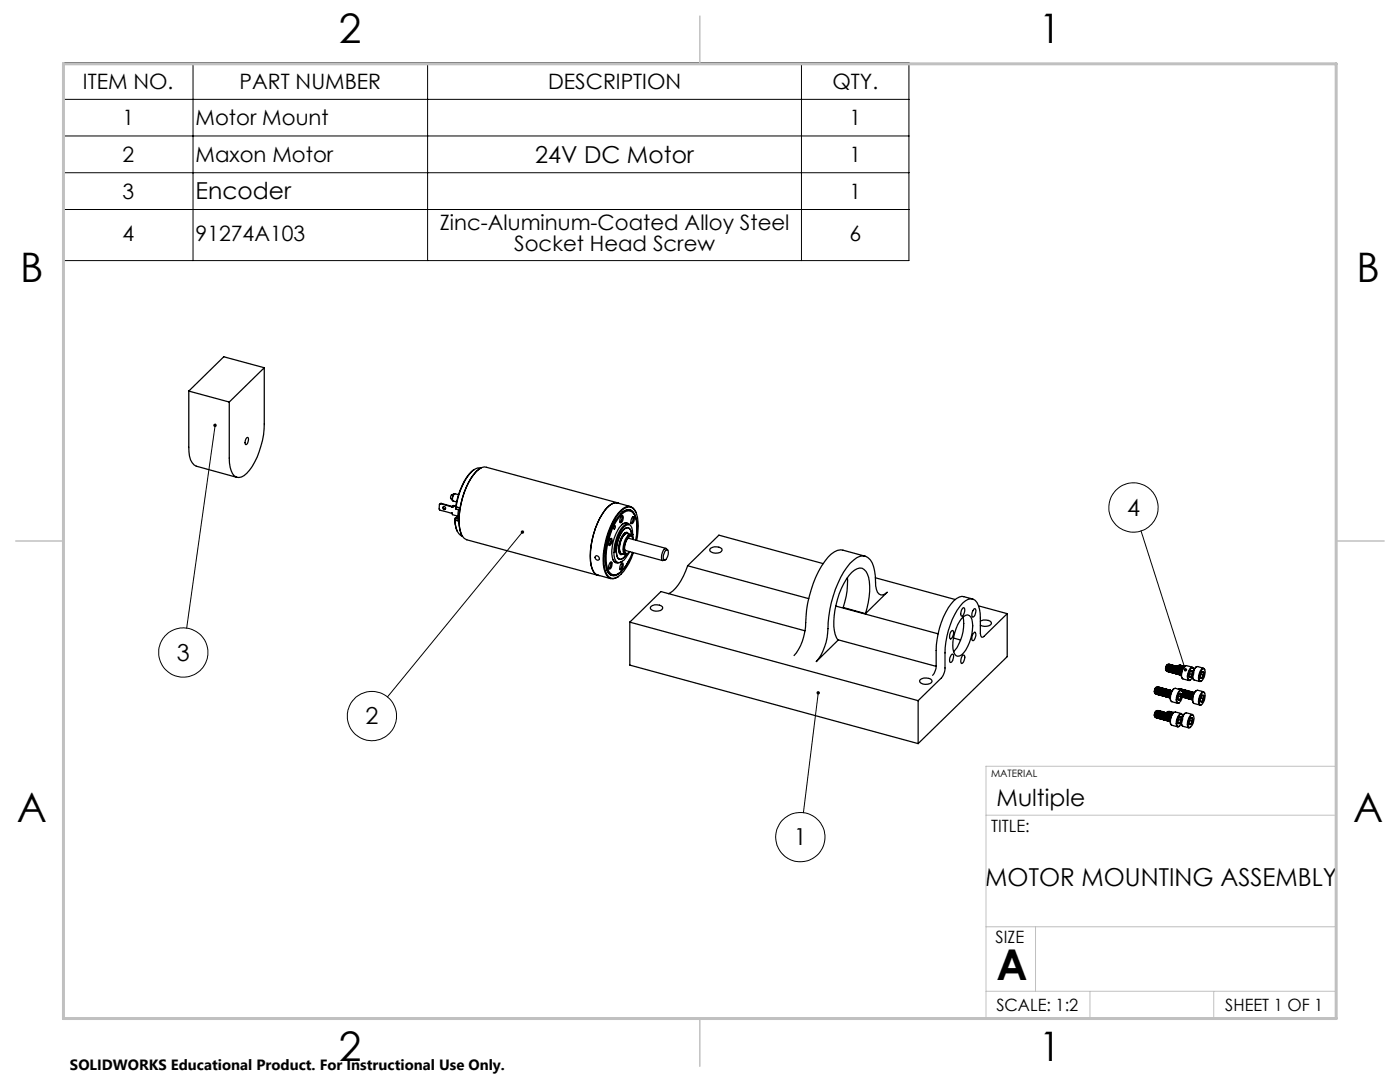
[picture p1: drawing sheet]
<svg xmlns="http://www.w3.org/2000/svg" width="279mm" height="216mm" viewBox="0 0 279 216" stroke-linecap="round" stroke-linejoin="round" font-family="sans-serif">
<g fill="none" stroke="#000" stroke-width=".2">
<path d="M12.6 12.5h168.8v39.5h-168.8zM12.6 19.8h168.8M38.5 12.5v39.5M85.3 12.5v39.5M159.9 12.5v39.5M12.6 27.1h168.8M12.6 34.5h168.8M12.6 41.8h168.8M42.9 84.9l-5.6 40.4M104.2 106.2l-26.9 32.9M227.7 105.9l8.9 27.8M163.3 138.3l-3 23.9"/>
<circle cx="226.2" cy="101.3" r="4.9"/>
<circle cx="36.6" cy="130.2" r="4.9"/>
<circle cx="74.2" cy="142.9" r="4.9"/>
<circle cx="159.7" cy="167" r="4.9"/>
</g>
<path d="M266.7 152.9h-69.9v50.3M266.7 153.3v49.9h-240M196.8 162.7h69.9M196.8 184.9h69.9M196.8 197.8h69.9M206.7 184.9v12.9M217.5 197.8v5.4M242.2 197.8v5.4" fill="none" stroke="#c0c0c0" stroke-width=".2"/>
<path d="M139.7 3.2v9.5M3.1 107.9h9.6M266.7 107.9h9.5M139.7 203.2v9.6" fill="none" stroke="#c0c0c0" stroke-width=".3"/>
<path d="M12.7 12.7h254v190.5h-254z" fill="none" stroke="#c0c0c0" stroke-width=".6"/>
<path d="M104 105.9a.34 .34 0 0 0 0 .5 .34 .34 0 0 0 .5 0 .34 .34 0 0 0 0-.5l-.3 .3 .3-.3zM236.4 133.4l-.1 .1a.33 .33 0 0 0 0 .4 .33 .33 0 0 0 .4 .1l-.1-.3 .1 .3a.35 .35 0 0 0 .2-.5 .35 .35 0 0 0-.5-.1zM163 138a.34 .34 0 0 0 .1 .5 .34 .34 0 0 0 .5-.2 .34 .34 0 0 0-.3-.4v.4v-.4zM42.7 84.6a.35 .35 0 0 0 0 .6 .35 .35 0 0 0 .5-.2 .35 .35 0 0 0-.2-.5l-.1 .4 .1-.4z" fill="#000"/>
<g fill="none" stroke="#000" stroke-width=".25">
<path d="M37.7 78v11.2a4.8 4.8 0 0 0 1 3.5l.5 .3 8.1 2.2M37.7 78l8.1 2.2M52.7 73.4v11.2a15.7 15.7 0 0 1-3.5 9.8 1.68 1.68 0 0 1-1.7 .9 1.68 1.68 0 0 1-1.4-1.4l-.3-1.5v-1v-11.2M52.7 73.4l-6.9 6.8M52.7 73.4l-8-2.2-7 6.8M49.2 87.3h.2a.93 .93 0 0 1-.4 1.4l-.1-.6zM90.1 98.7l.6-.2-.4 .5v.9l-.4-.5zM91.5 98.7l-.7-.2a1.02 1.02 0 0 0-.3 1.5l.6 .2M94.6 93.7a10.9 10.9 0 0 0-3.6 7.4M95.6 93.6a12.8 12.8 0 0 0-3.8 8.1 9.6 9.6 0 0 0 .3 4.9M96 93.4a2.09 2.09 0 0 0-2.2 1.1 13.9 13.9 0 0 0-2.8 6.6M87.7 100.6l-.1 1 .2 .2 2.3 .6"/>
<path d="M87.9 100.5l-.2 .1M87.9 100.5l2.3 .6M88 100.4l-.3 .2M88 100.4l-.1 .1M88 100.4l2.3 .7M88.5 101.1v.3l.3 .2M88.8 101.6h.1M88.8 101.6l-.2 .1M90.1 102.4h.2v.3l1.1 .3M90.2 101.1l.2 .1M90.2 102.3l-.1 .1M90.3 101.1l.1 .1"/>
<path d="M90.3 101.1h-.1M90.4 101v.2M90.4 101l.6 .1M90.4 101l.1-.1 .4 .1M90.7 103.7l.1 .1M90.7 103.7l.5 2.3M90.8 103.8a3.2 3.2 0 0 0 1.5 3.2M90.8 103.8l.8 .2M90.8 103.4v.4l.8 .1M90.8 103.6l-.1 .1M91 101.2l-.1 .4 .6 .1-.1 1.8-.6-.1M91 101.1l.8 .3"/>
<path d="M91 101.2l.8 .2M91 101.2h.1M91.4 103l-.6 .4M118.8 111.1a.47 .47 0 0 1 .7 0 .47 .47 0 0 1-.2 .7l-.4-.3zM121.1 113.7a1.41 1.41 0 0 0 1 1.1 1.41 1.41 0 0 0 1.5-.5M121.8 114.7l.3 .1M121.8 112.3l.2-.2a1.08 1.08 0 0 1-.4 1.5l-.1-.6zM121.8 107.5a.97 .97 0 0 1-.3 1.2M121.8 112.2a.97 .97 0 0 1-.3 1.2M121.8 107.5l.2-.1a1.13 1.13 0 0 1-.4 1.5l-.1-.3v-.5zM122.3 111.7a1.19 1.19 0 0 0 1 .6M122.6 104.9a.35 .35 0 0 1 .3 .4 .35 .35 0 0 1-.3 .3l-.2-.2z"/>
<path d="M123.3 100.3l-26.2-7.1a2.01 2.01 0 0 0-2 .8 15.6 15.6 0 0 0-3.3 11.7 2.46 2.46 0 0 0 1.3 2l26.2 7.1M123.5 110.1l.3 .2M123.5 100.5a1.47 1.47 0 0 0-1.7 .2 12.7 12.7 0 0 0-3.8 8.1 8.2 8.2 0 0 0 .5 5.3l.3 .4 .8 .4M123.6 111.6h.1M123.7 110.5l-.1-.1 .3 .1M124 112.4l.2-.1a.93 .93 0 0 1-.4 1.4l-.1-.6zM124 103l.2-.1a.97 .97 0 0 1-.4 1.4l-.1-.6zM124 103a1.09 1.09 0 0 1-.3 1.2M124 112.4l.1 .5-.1 .5-.3 .2M124.2 110.5l-.3 .2M124.2 102.2a1.42 1.42 0 0 1 1.5-.4 1.42 1.42 0 0 1 1 1.1M124.2 104.6l.4-.2 .8 .2"/>
<path d="M124.3 105.8l.8-.5a.9 .9 0 0 1 .9 1v.5a1.22 1.22 0 0 0-.9-1.5 5.5 5.5 0 0 0-2.1 4.6 1.25 1.25 0 0 0 1 1.7l.3-.2 .7-.7a1.57 1.57 0 0 1-1.4 .9 1.61 1.61 0 0 1-.6-1.7 7.3 7.3 0 0 1 1.3-4.1zM124.7 106.5a3.7 3.7 0 0 0-.9 3.7M124.7 106.3l.3 .1M124.8 106.3h.1M124.8 106.5h-.3M125.1 106.2l.2 .3M125.1 107.6l.4-.2 7.4 2a1.83 1.83 0 0 0-.6 2.5l-7.5-2-.2-.4M125.3 105.3h.1M125.3 101.7l.4 .1M125.4 106.5l-.2-.2a1.11 1.11 0 0 0-1.1 .8l-.3 .5a2.94 2.94 0 0 0 0 3h.5M125.4 110.4l-.1 .3a2.47 2.47 0 0 1-1.5 1.5M125.5 104.6a.73 .73 0 0 0-1.1-.1 7.8 7.8 0 0 0-2.3 6.1 1.87 1.87 0 0 0 .8 1.7h.5"/>
<path d="M125.5 104.7a1.5 1.5 0 0 0-1.4 .9 8.9 8.9 0 0 0-1.4 4.6M125.8 101.1l-2.5-.7a2.51 2.51 0 0 0-2.5 1.4 15 15 0 0 0-2.6 11.7 1.58 1.58 0 0 0 1.1 1.3l2.6 .7M125.9 106.6l-.7-.2a2.57 2.57 0 0 0-1.5 2.4 1.5 1.5 0 0 0 .4 1.7l.7 .2M126.3 107.1a.56 .56 0 0 0-.7-.5 3.7 3.7 0 0 0-1.1 3.9 .51 .51 0 0 0 .8 0M126.3 103.2a1 1 0 0 1-.4 1.2M126.3 107.2a4.9 4.9 0 0 0-.5-2.4l-.2-.2a1.46 1.46 0 0 0-1.6 .9 8.2 8.2 0 0 0-1.3 6l.2 .5a.79 .79 0 0 0 1.3 0M126.3 107.6l-.3-.6a1.11 1.11 0 0 0-1 1l-.3 1a1.05 1.05 0 0 0 .5 1.5l.5-.4-.5 .5h-.2a2.38 2.38 0 0 1 0-2.7 1.28 1.28 0 0 1 1-1l.4 .8M126.3 103.1h.2a1.02 1.02 0 0 1-.5 1.4l-.1-.5zM126.9 107.8a8.4 8.4 0 0 0-.3-5.1 1.46 1.46 0 0 0-2.6 0 13.4 13.4 0 0 0-2.8 10.6 1.52 1.52 0 0 0 1.2 1.4 1.52 1.52 0 0 0 1.6-.7l1-1.3 1.2-2.5M126.9 102.2v-.1a1.5 1.5 0 0 0-2.5-.7 12.7 12.7 0 0 0-3.9 8.1 7.9 7.9 0 0 0 .5 5.3 1.49 1.49 0 0 0 2.4 .2M127.1 107.8l.1-.7a8.5 8.5 0 0 0-.5-5.2 1.39 1.39 0 0 0-2.2-.4 12 12 0 0 0-3.6 6.9 9.6 9.6 0 0 0 .3 6.3 1.41 1.41 0 0 0 2.2 .3 10.2 10.2 0 0 0 3-4.7M127.1 106.1v-.4a5.4 5.4 0 0 0-.8-3.6 1.6 1.6 0 0 0-2.4 .3 13.9 13.9 0 0 0-2.9 11.1 1.55 1.55 0 0 0 1.2 1.4 1.55 1.55 0 0 0 1.7-.8l1.1-1.3 .5-1"/>
<path d="M132.7 111.8h-.3M132.9 109.8l.3-.1 .1 .9-.4 1.1h-.4a1.74 1.74 0 0 1 .4-1.9zM133.1 109.5l.1 .2M137.2 112.9a9 9 0 0 1-3.8 5.6M137.2 112.9l24.2 6.6M141.8 109.4a1.95 1.95 0 0 1 2.3 .1v.3a1.62 1.62 0 0 1-2.4 .1zM164.3 112.5l-20.8-5.7-6.3 6.1M169.1 115.3l.1 .5a15.6 15.6 0 0 1-.9 5.4l4.4 1.2M169.7 112.4a3.4 3.4 0 0 1 3-1.4 3.3 3.3 0 0 1 1.9 3l.1 1a5.1 5.1 0 0 0 .7 3.5 1.19 1.19 0 0 0 1.7-.3l-4.4 4.2a12.6 12.6 0 0 0 .4-7.9 1.52 1.52 0 0 0-2.6-.7 12.9 12.9 0 0 0-3.9 8 8.4 8.4 0 0 0 .7 5.9l-4.4 4.3a11.3 11.3 0 0 0 2.4-7.8 21.4 21.4 0 0 1 4.4-11.8zM172.6 111l-4.4-1.2a2.96 2.96 0 0 0-3 1.4 22.8 22.8 0 0 0-4.4 13.9l-.2 .9a9.2 9.2 0 0 1-2.1 4.8M174.7 115.3l15.9 4.3M194.1 119.5l-1.8-.4a2.51 2.51 0 0 0-2.5 1.4 16.3 16.3 0 0 0-3 9.3v3a3.1 3.1 0 0 1-.7 2"/>
<path d="M125.7 124.1v8.6l57.5 15.7M125.7 124.1l57.5 15.7M125.7 124.1l6.2-6.1 28.8 7.9M129.9 121a1.95 1.95 0 0 1 2.3 .1l.1 .3a1.62 1.62 0 0 1-2.5 .1zM166.8 120.9l20.4 5.6M167.1 127.6l19.7 5.4M183.2 139.8v8.6M183.7 135.6a1.94 1.94 0 0 1 2.2 .1l.1 .3a1.52 1.52 0 0 1-2.5-.1zM189.8 126l.3-.2a1.29 1.29 0 0 1-.4 1.7 1.21 1.21 0 0 1 .1-1.5zM189.9 130.7l.2-.2a1.27 1.27 0 0 1-.4 1.7l-.2-.6zM190.3 127.3l1.4 .4M191.9 123.4a1.11 1.11 0 0 1 1.8-.3 7.8 7.8 0 0 1-1.8 7.6 .92 .92 0 0 1-1 .2 .92 .92 0 0 1-.6-.8 8.7 8.7 0 0 1 1.6-6.7z"/>
<path d="M192.1 121.4l.2-.2a1.21 1.21 0 0 1-.3 1.7h-.2l-.1-.4 .1-.7zM192.1 130.8l.3-.1a1.21 1.21 0 0 1-.6 1.7v-.8zM192.2 123.1a8.5 8.5 0 0 1-1.9 6.9M194.2 126.4l.4-.2a1.29 1.29 0 0 1-.4 1.6 1.15 1.15 0 0 1 0-1.4zM194.3 121.6l.3-.1a1.3 1.3 0 0 1-.5 1.7l-.1-.7zM195.3 120.9l5.7 1.5M195.7 123.9a2 2 0 0 1 2.1 .2l.1 .3a1.69 1.69 0 0 1-2.2 .3M201 122.4l-4.8 4.7h-.3l-.2-.7a11.4 11.4 0 0 0-.7-6.2 1.46 1.46 0 0 0-2.3-.3 14.3 14.3 0 0 0-4.1 10.4v3a3.3 3.3 0 0 1-.7 2l-4.7 4.5M201 122.4v8.6l-17.8 17.4M230.4 137.8a.52 .52 0 0 0 .3 .7l.1-.1M230.7 137.2l-.3 .3v.8v-.5M230.9 138.2v-.5l.2-.4a.88 .88 0 0 0-.1 1.1"/>
<path d="M230.9 137.2a.94 .94 0 0 0-.1 1.1M230.9 137.2l-.2 .4-.1 .6M231 137.1l-.3 .1-.3 .6M231 138.6h.1M231.1 137.1a.91 .91 0 0 0-.2 1.4h.1M231.1 137.1a1.03 1.03 0 0 0-.2 1.4M231.2 137.4l.1-.1a.82 .82 0 0 0-.1 1.2M231.2 137.4l-.1 .9M231.3 138.2l.2-.8a.94 .94 0 0 0-.1 1.1M231.3 138.3v.1M231.4 137.1a1.04 1.04 0 0 0-.4 1.5M231.5 137.3l-.1-.1a.94 .94 0 0 0-.3 1.4l.1-.1"/>
<path d="M231.5 138.7h.1M231.5 138.4l.1-.6 .2-.4a.89 .89 0 0 0-.2 1.2M231.5 137.2a1.01 1.01 0 0 0-.2 1.4h-.1M231.5 137.2h.1M231.6 137.2a1.03 1.03 0 0 0-.2 1.5l.1-.1M231.7 138.8h.1M231.7 138.5l.1-.6 .2-.4a.88 .88 0 0 0-.2 1.1M231.8 137.2h.1M231.8 137.3a.97 .97 0 0 0-.2 1.4h.1M231.8 137.3a.98 .98 0 0 0-.3 1.4M232 137.3a1.08 1.08 0 0 0-.3 1.4M232 137.3h.1"/>
<path d="M232.1 137.7l.1-.1a.82 .82 0 0 0-.1 1.1M232.1 137.7l-.1 .8M232.1 137.5v-.2a.94 .94 0 0 0-.3 1.5l.1-.1M232.1 138.8l-.1 .1a.98 .98 0 0 1 .2-1.5 1.03 1.03 0 0 0-.2 1.5M232.1 138.9h.1M232.2 138.6l.2-1a.94 .94 0 0 0-.1 1.1M232.4 139h.1M232.4 138.6v-.5l.3-.4a.88 .88 0 0 0-.2 1.1M232.4 137.4a1.01 1.01 0 0 0-.2 1.5M232.4 137.4h.1M232.6 137.6l-.1-.2a.92 .92 0 0 0-.3 1.5h.1M232.6 139h.1"/>
<path d="M232.6 138.7l.1-.6 .2-.3a.88 .88 0 0 0-.2 1.1M232.6 133.3v.3zM232.7 137.5a1.07 1.07 0 0 0-.4 1.4h.3M232.7 133.2l.1 .7h.2M232.7 133.2v.5l-.1-.4M232.7 137.5a1.04 1.04 0 0 0-.3 1.4M232.8 138.8l.3-1a.82 .82 0 0 0-.1 1.1M232.9 133.5v.1M232.9 137.5a1.04 1.04 0 0 0-.3 1.5M232.9 132.6l-.3 .5v.4M233 137.7l-.1-.1a.94 .94 0 0 0-.2 1.4h.1M233 139.1h.1"/>
<path d="M233 134h.1M233 133.6v.1M233.1 133.6v.1M233.1 132.7l-.3 .8zM233.1 138.8l.2-.9a.94 .94 0 0 0-.1 1.1M233.1 137.6a1.02 1.02 0 0 0-.3 1.5M233.1 137.6h.1M233.1 137.6a1.03 1.03 0 0 0-.2 1.5l.1-.1M233.2 132.6h-.2l-.3 .6M233.3 139.2h.1M233.3 137.7a1.01 1.01 0 0 0-.3 1.4M233.3 132.7l-.2 .9"/>
<path d="M233.3 137.7h.1M233.3 132.8l-.2 .3-.1 .5M233.3 132.5a1.11 1.11 0 0 0-.3 1.5M233.3 132.5h.1M233.4 132.6a.98 .98 0 0 0-.3 1.4h.2M233.4 137.8v-.1a.92 .92 0 0 0-.3 1.4h.2M233.5 138v-.1a.88 .88 0 0 0-.1 1.2M233.5 138l-.2 .9M233.5 139.1l-.3 .1a1.09 1.09 0 0 1 .4-1.5 1.04 1.04 0 0 0-.3 1.5M233.5 134.1h.1M233.5 138.9v.1M233.5 139.2a1.04 1.04 0 0 1 .3-1.4 1 1 0 0 0-.3 1.5"/>
<path d="M233.5 132.8l-.2 .3v.5M233.6 132.8l-.2 .3-.1 .6M233.6 132.6h-.1a1.12 1.12 0 0 0-.2 1.5M233.6 132.6a.95 .95 0 0 0-.3 1.5l.2-.1M233.7 133.8l.3-.9-.2 .5v.5M233.7 133l-.2 .8M233.8 138l-.3 .8M233.8 132.9l-.3 .5v.5M233.8 138l-.3 .6v.5M233.8 132.6h.1M233.8 132.9h-.1M233.8 132.6a1.01 1.01 0 0 0-.3 1.5"/>
<path d="M233.8 132.7a.95 .95 0 0 0-.3 1.4h.2M233.9 134.3h.1M234 133.8v.1M234 132.7a1.01 1.01 0 0 0-.2 1.5M234.1 132.8a.92 .92 0 0 0-.3 1.4h.1M234.2 133l-.2 .8M234.2 133l-.2 .3-.1 .5M234.2 132.8a1.02 1.02 0 0 0-.3 1.4M234.3 132.8a.98 .98 0 0 0-.3 1.5l.1-.1M234.3 137.4a2.48 2.48 0 0 0-.7 2.4M234.4 134.4h.1M234.4 133.9v.2"/>
<path d="M234.4 133l-.3 .9M234.4 132.9v-.1a1.09 1.09 0 0 0-.2 1.5M234.4 132.8l.1 .1M234.5 133l-.3 .3v.7M234.5 132.9v-.1a1.12 1.12 0 0 0-.3 1.5h.2M234.6 133.2l-.2 .7M234.6 134.4h.1M234.7 132.9h.1M234.7 133.1l-.1 .1M234.7 133.1l-.3 .5v.3M234.7 132.9a1.01 1.01 0 0 0-.3 1.5M234.7 132.9a.95 .95 0 0 0-.3 1.5l.2-.1"/>
<path d="M234.9 133.1l-.3 .6v.4M234.9 133.2l-.2 .3-.1 .5M234.9 133a1.09 1.09 0 0 0-.3 1.4M234.9 133h.1M234.9 133a.92 .92 0 0 0-.3 1.4h.2M235 134.5h.1M235.1 134.1v.1M235.1 133.2l-.2 .3-.1 .6M235.1 133.2l-.2 .3-.1 .7M235.1 133a1.12 1.12 0 0 0-.3 1.5M235.2 139.6l.1 .1 .1-.1M235.2 139.6h.2"/>
<path d="M235.2 132.8l-.2 .2M235.2 133.1l.1-.2a1.13 1.13 0 0 0-.5 1.6l.2-.1M235.2 138.9l.6 .1M235.3 133.3l-.2 .8M235.3 133.2l-.2 .9M235.3 133.1a1.01 1.01 0 0 0-.2 1.4M235.3 137.6l.3-.2-.2 .2M235.4 133.1a.95 .95 0 0 0-.3 1.4h.1M235.4 132.8h-.2l-.2 .2M235.4 137.5h-.2M235.4 137.9l.5-.1a2.09 2.09 0 0 1-.7 2.5l-.2-.1a2.46 2.46 0 0 1 .4-2.3zM235.5 133l-.1 .1z"/>
<path d="M235.5 138.4h.3M235.5 134.2v.1M235.5 133.3l-.2 .9M235.5 133.3l-.2 .6v.4M235.6 132.8l-.4 .3M235.6 132.7l-.4 .4M235.6 133.2a.95 .95 0 0 0-.3 1.4h.1M235.6 133.1a.95 .95 0 0 0-.3 1.5M235.7 133.1h.1M235.8 133.4l-.3 .8v-.5zM235.8 134.5l.1 .8M235.8 137.5l-.2 .1"/>
<path d="M235.8 137.5l-.3 .2M235.8 139l-.4 .6M235.8 138.4v.6M235.8 138.4h-.1a.54 .54 0 0 0-.5 .7v.5M235.8 138.4l-.1 .3 .1 .3M235.8 132.8l-.4 .4M235.8 133.2a1.12 1.12 0 0 0-.3 1.5M235.8 137.7l.2-.1-.2 .1-1.2-.4a1.98 1.98 0 0 0-.7 2.7l1.1 .3M235.8 133.2a.98 .98 0 0 0-.3 1.5h.2M235.9 132.9l-.2-.1-.3 .3M235.9 133.5l-.1 1M235.9 133.6l-.2 .8"/>
<path d="M236 133l-.2 .2zM236 137.8l-.1 .1M236 132.8l-.3 .4M236 138l-.2-.3a1.9 1.9 0 0 0-1 2.3l.3 .3 .3-.1M236 133.2h.1M236 137.5h.1M236 138.9l.1 .2h.3M236 139l.2 .2M236.1 133v-.1h-.3l-.1 .3M236.1 137.9l-.1 .2M236.1 139l-.1 .1M236.2 138.7v.2"/>
<path d="M236.2 133.1l-.1 .1M236.2 133.1a1.09 1.09 0 0 0-.5 1.6 1.01 1.01 0 0 1 .3-1.5M236.2 132.9l-.3 .4M236.2 133.1l-.1 .2M236.2 137.6l-.3 .3M236.2 132.9h.1M236.2 137.6h.1M236.4 138.9l.2-1a.82 .82 0 0 0-.1 1.2M236.4 137.9l-.2 .8M236.4 137.9a.88 .88 0 0 0-.1 1.1M236.4 137.7l-.1 .1-.3 .4 .1-.3M236.4 137.7h.1"/>
<path d="M236.5 137.7l-.4 .2-.1 .4M236.5 132.9l-.5 .7-.2 .9M236.6 139.3h.1M236.6 139l.3-1a.94 .94 0 0 0-.2 1.1M236.6 137.8a.99 .99 0 0 0-.2 1.4M236.6 137.7h.1M236.8 137.9l-.1-.1a.94 .94 0 0 0-.2 1.4h.1M236.8 139.3h.1M236.9 137.8a1.04 1.04 0 0 0-.3 1.4M236.9 137.8h.1M236.9 137.8a.97 .97 0 0 0-.2 1.5l.1-.1M237 138.1h.1a.88 .88 0 0 0-.1 1.1"/>
<path d="M237 138.2l-.1 .8M237.1 139.1v-.6l.2-.4a.89 .89 0 0 0-.1 1.1M237.1 137.9a1.04 1.04 0 0 0-.3 1.4M237.2 138v-.1a.89 .89 0 0 0-.3 1.4h.1M237.3 139.1l.2-.9a.82 .82 0 0 0-.1 1.1M237.3 137.9a1.03 1.03 0 0 0-.2 1.5l.1-.1M237.3 137.9a.99 .99 0 0 0-.2 1.5M237.4 135l.2 .1M237.4 134.5l.5 .1M237.5 139.5h.1M237.5 133.6l.5-.4a1.07 1.07 0 0 1 .2 1.3 1.48 1.48 0 0 1-.8 1.2 1.87 1.87 0 0 1 .1-2.1zM237.5 138a1.03 1.03 0 0 0-.2 1.5"/>
<path d="M237.5 138h.1M237.6 138a.97 .97 0 0 0-.3 1.5l.2-.1M237.7 133.9h.3M237.7 138.3a.94 .94 0 0 0-.1 1.1M237.7 138.4l-.2 .8M237.7 139.3l.1-.6 .2-.4a.89 .89 0 0 0-.2 1.1M237.7 133.8h.2l.1 .1M237.7 133.8a.92 .92 0 0 0-.1 1.4v-.1M237.7 133.8l.3 .1M237.7 138a1.04 1.04 0 0 0-.2 1.5M237.8 138h.1M237.8 138a1.03 1.03 0 0 0-.2 1.5h.1"/>
<path d="M237.9 139.3l.1-.6 .2-.3-.3 .6 .1 .5M237.9 134.6l-.3 .5M238 135.1l.1 .4M238 133.1l-1.2-.3a1.95 1.95 0 0 0-.7 2.7l1.1 .3M238 133.9l-.1 .7M238 138.1a1.02 1.02 0 0 0-.3 1.5M238 138.1h.1M238 135.1l.2 .5 1.3 .4M238.1 138.3v-.2a.93 .93 0 0 0-.3 1.5l.1-.1M238.2 133.4l-.3-.3a2.31 2.31 0 0 0-.8 2.5l.1 .2 .4-.1M238.2 138.2a.99 .99 0 0 0-.3 1.4 1.04 1.04 0 0 1 .3-1.4M238.2 133.5h.1"/>
<path d="M238.2 138.1h.1M238.8 133.1l-.5 .6M238.8 137.8a2.38 2.38 0 0 0-.7 2.4M239.6 135.3l.1 .1 .2-.1M239.6 135.3h.3M239.6 140h.3M239.6 135.2l.3 .1M239.6 139.9l.3 .1M239.6 134.5l.6 .2M239.6 139.3l.6 .1M239.9 133.6l.2-.2 .2 .1a2.19 2.19 0 0 1-.6 2.4h-.2a2.46 2.46 0 0 1 .4-2.3zM239.9 138.3l.4-.1a2.23 2.23 0 0 1-.6 2.5l-.2-.1a2.41 2.41 0 0 1 .4-2.3z"/>
<path d="M239.9 134.1h.3M239.9 138.7l.3 .1M240.2 133.3l-1.2-.3a.98 .98 0 0 0-.7 .7M240.2 134.7l-.3 .6M240.2 134.1v.6M240.2 134.1a.54 .54 0 0 0-.6 .7v.5M240.2 134.1l-.1 .3 .1 .3M240.2 138l-1.2-.3a1.92 1.92 0 0 0-.7 2.7l1.2 .3M240.2 139.4l-.3 .6M240.2 138.8v.6M240.2 138.8v-.1a.85 .85 0 0 0-.6 1.2v.1M240.2 138.8l-.1 .3 .1 .3"/>
<path d="M240.4 133.6l-.2-.3a1.9 1.9 0 0 0-1 2.4l.3 .3 .3-.1M240.4 138.3l-.2-.3a2.08 2.08 0 0 0-.8 2.6l.1 .1 .3-.1M230.4 142.5a.5 .5 0 0 0 .3 .7h.1M230.7 141.9l-.3 .4v.7v-.5M230.9 141.9a.94 .94 0 0 0-.1 1.2M230.9 141.9l-.2 .4-.1 .6M231 141.8l-.3 .1-.3 .6M231 142.1l.1-.1a.88 .88 0 0 0-.1 1.1M231 142.1l-.1 .8M231.1 143v-.5l.2-.5a.82 .82 0 0 0-.1 1.2M231.1 141.8a1.03 1.03 0 0 0-.2 1.5M231.2 141.9v-.1a.89 .89 0 0 0-.3 1.5l.1-.1"/>
<path d="M231.3 143.1l.2-1a.94 .94 0 0 0-.1 1.1M231.3 141.8l.1 .1a1.03 1.03 0 0 0-.3 1.4h.1M231.3 141.9a1.02 1.02 0 0 0-.2 1.4M231.5 143.4h.1M231.5 141.9a1.01 1.01 0 0 0-.2 1.5h-.1M231.5 141.9h.1M231.7 142.1l-.1-.2a.94 .94 0 0 0-.2 1.5l.1-.1M231.7 142.2h.1a.88 .88 0 0 0-.2 1.1M231.7 142.3l-.2 .8M231.7 143.1v.1M231.8 142h.1M231.8 142a1 1 0 0 0-.3 1.4"/>
<path d="M231.9 142.1l-.1-.1a.92 .92 0 0 0-.2 1.4h.1M232 143.2l.2-.9a.82 .82 0 0 0-.1 1.1M232 142.2l-.3 .9M232 142.2a.88 .88 0 0 0-.2 1.2M232 142a1.02 1.02 0 0 0-.3 1.5M232 142h.1M232.1 142.2v-.1a.94 .94 0 0 0-.3 1.4l.1-.1M232.1 143.6h.1M232.2 143.3l.2-1a.94 .94 0 0 0-.1 1.2M232.2 142.1a.99 .99 0 0 0-.2 1.4M232.2 142.1h.1M232.2 142.1a.97 .97 0 0 0-.2 1.4h.1"/>
<path d="M232.4 143.7h.1M232.4 142.1a1 1 0 0 0-.2 1.5M232.6 142.3l-.1-.1a.92 .92 0 0 0-.3 1.4l.1-.1M232.6 142.5l.1-.1a.88 .88 0 0 0-.2 1.1M232.6 142.5l-.2 .9M232.6 143.7h.1M232.6 143.4l.1-.5 .2-.4a.89 .89 0 0 0-.2 1.1M232.7 142.2a1.14 1.14 0 0 0-.4 1.5l.3-.1M232.7 142.2a1.08 1.08 0 0 0-.3 1.5M232.7 142.2h.1M232.8 143.5l.3-1a.82 .82 0 0 0-.1 1.2M232.9 142.3a1.05 1.05 0 0 0-.3 1.4"/>
<path d="M232.9 142.3l.2-.2-.2 .3M232.9 142.1l-.1 .2M233 143.9h.1M233.1 142.3a1.03 1.03 0 0 0-.3 1.5M233.1 142.3h.1M233.2 142.3l.1-.1-.1 .3M233.2 142h-.2l-.1 .3a1.03 1.03 0 0 0-.2 1.5l.1-.1M233.2 142.5v-.2a.94 .94 0 0 0-.3 1.5h.1M233.3 142.7v-.1a.94 .94 0 0 0-.1 1.1M233.3 142.7l-.2 .8M233.3 142.4l.3-.4-.4 .4M233.3 143.6v-.5l.2-.5a.89 .89 0 0 0-.1 1.2"/>
<path d="M233.3 142.4a1.04 1.04 0 0 0-.3 1.4M233.3 142.4h.1M233.3 142l-.3 .3M233.3 142h.1M233.4 142l-.4 .3M233.4 142.5l-.1-.1a1.01 1.01 0 0 0-.2 1.5l.2-.1M233.5 142.3l-.1 .1M233.5 143.7v-.6l.3-.4-.3 .7v.4M233.5 142.4l.1 .1a1.09 1.09 0 0 0-.4 1.4h.3M233.5 142.5a1.02 1.02 0 0 0-.2 1.4M233.6 142.5l.2-.2-.2 .3M233.8 142.1l-.4 .4"/>
<path d="M233.8 142.1h.1M233.8 142.5h.1M233.9 142.2l-.1-.1-.2 .1-.1 .3M233.9 142.5l.1-.2a1.12 1.12 0 0 0-.5 1.7 .99 .99 0 0 1 .3-1.5M234 142.1h.1M234 142.2l-.4 .3M234.1 142.3l-.1-.2-.3 .4M234.2 142.2l-.3 .4M234.2 142.2a2.37 2.37 0 0 0-.6 2.3M234.3 142.1l-.1 .1M235.2 144.3l.2 .1M235.2 143.6l.6 .2"/>
<path d="M235.4 142.6l.5-.1a2.13 2.13 0 0 1-.7 2.5l-.2-.1a2.41 2.41 0 0 1 .4-2.3zM235.5 143.1h.3M235.8 144.4l.1 .3M235.8 142.4l-1.2-.3a1.92 1.92 0 0 0-.7 2.6l1.1 .3M235.8 143.8l-.4 .6M235.8 143.1v.7M235.8 143.1h-.1a.85 .85 0 0 0-.6 1.1l.1 .1M235.8 143.1l-.1 .3 .1 .4M235.8 144.3l.1 .6 1.3 .3M236 142.7l-.2-.3a2.08 2.08 0 0 0-.9 2.6l.2 .1 .3-.2M236 142.7h.1M236.5 142.3l-.5 .6"/>
<path d="M237.4 144.5h.3M237.4 143.8l.6 .1M237.7 142.8l.2-.1h.2a2.19 2.19 0 0 1-.6 2.5l-.3-.1a2.46 2.46 0 0 1 .5-2.3zM237.7 143.3h.3M237.7 143.3l-.3 .6v.6M238 142.6l-1.2-.4a.98 .98 0 0 0-.8 .8M238 143.9l-.3 .6M238 143.3v.6M238 143.3l-.1 .3 .1 .3M238.2 142.9l-.2-.3a1.9 1.9 0 0 0-1 2.3l.3 .3 .3-.1"/>
<circle cx="88.6" cy="101.4" r=".29"/>
</g>
<text font-size="8.5" x="198.9" y="195.5">A</text>
<g font-size="8.1">
<text x="67.6" y="8.5">2</text>
<text x="207.3" y="8.5">1</text>
<text x="4" y="56.2">B</text>
<text x="270.7" y="56.2">B</text>
<text x="3.3" y="164.1">A</text>
<text x="270" y="164.1">A</text>
<text x="67.6" y="211.7">2</text>
<text x="207.3" y="211.7">1</text>
</g>
<text font-size="4.9" x="196.6" y="176.8">MOTOR MOUNTING ASSEMBLY</text>
<g font-size="4.7">
<text x="106.8" y="32.5">24V DC Motor</text>
<text x="39" y="39.8">Encoder</text>
<text x="224.9" y="102.9">4</text>
<text x="35.3" y="131.8">3</text>
<text x="72.9" y="144.5">2</text>
<text x="198.9" y="160.9">Multiple</text>
<text x="158.4" y="168.7">1</text>
</g>
<g font-size="4.2">
<text x="16.6" y="17.7">ITEM NO.</text>
<text x="47.8" y="17.7">PART NUMBER</text>
<text x="109.4" y="17.7">DESCRIPTION</text>
<text x="166.1" y="17.7">QTY.</text>
<text x="24.4" y="25">1</text>
<text x="39" y="25">Motor Mount</text>
<text x="169.5" y="25">1</text>
<text x="24.4" y="32.3">2</text>
<text x="39" y="32.3">Maxon Motor</text>
<text x="169.5" y="32.3">1</text>
<text x="24.4" y="39.6">3</text>
<text x="169.5" y="39.6">1</text>
<text x="87.8" y="46">Zinc-Aluminum-Coated Alloy Steel</text>
<text x="24.4" y="48">4</text>
<text x="39" y="48">91274A103</text>
<text x="102.6" y="50.1">Socket Head Screw</text>
<text x="169.5" y="48">6</text>
</g>
<g font-size="3.4">
<text x="197.8" y="166">TITLE:</text>
<text x="198.7" y="188.1">SIZE</text>
<text x="198.8" y="201.7">SCALE: 1:2</text>
<text x="244.5" y="201.7">SHEET 1 OF 1</text>
</g>
<text font-size="3" x="14" y="213.5">SOLIDWORKS Educational Product. For Instructional Use Only.</text>
<text font-size="2" x="197.8" y="155.1">MATERIAL</text>
</svg>
